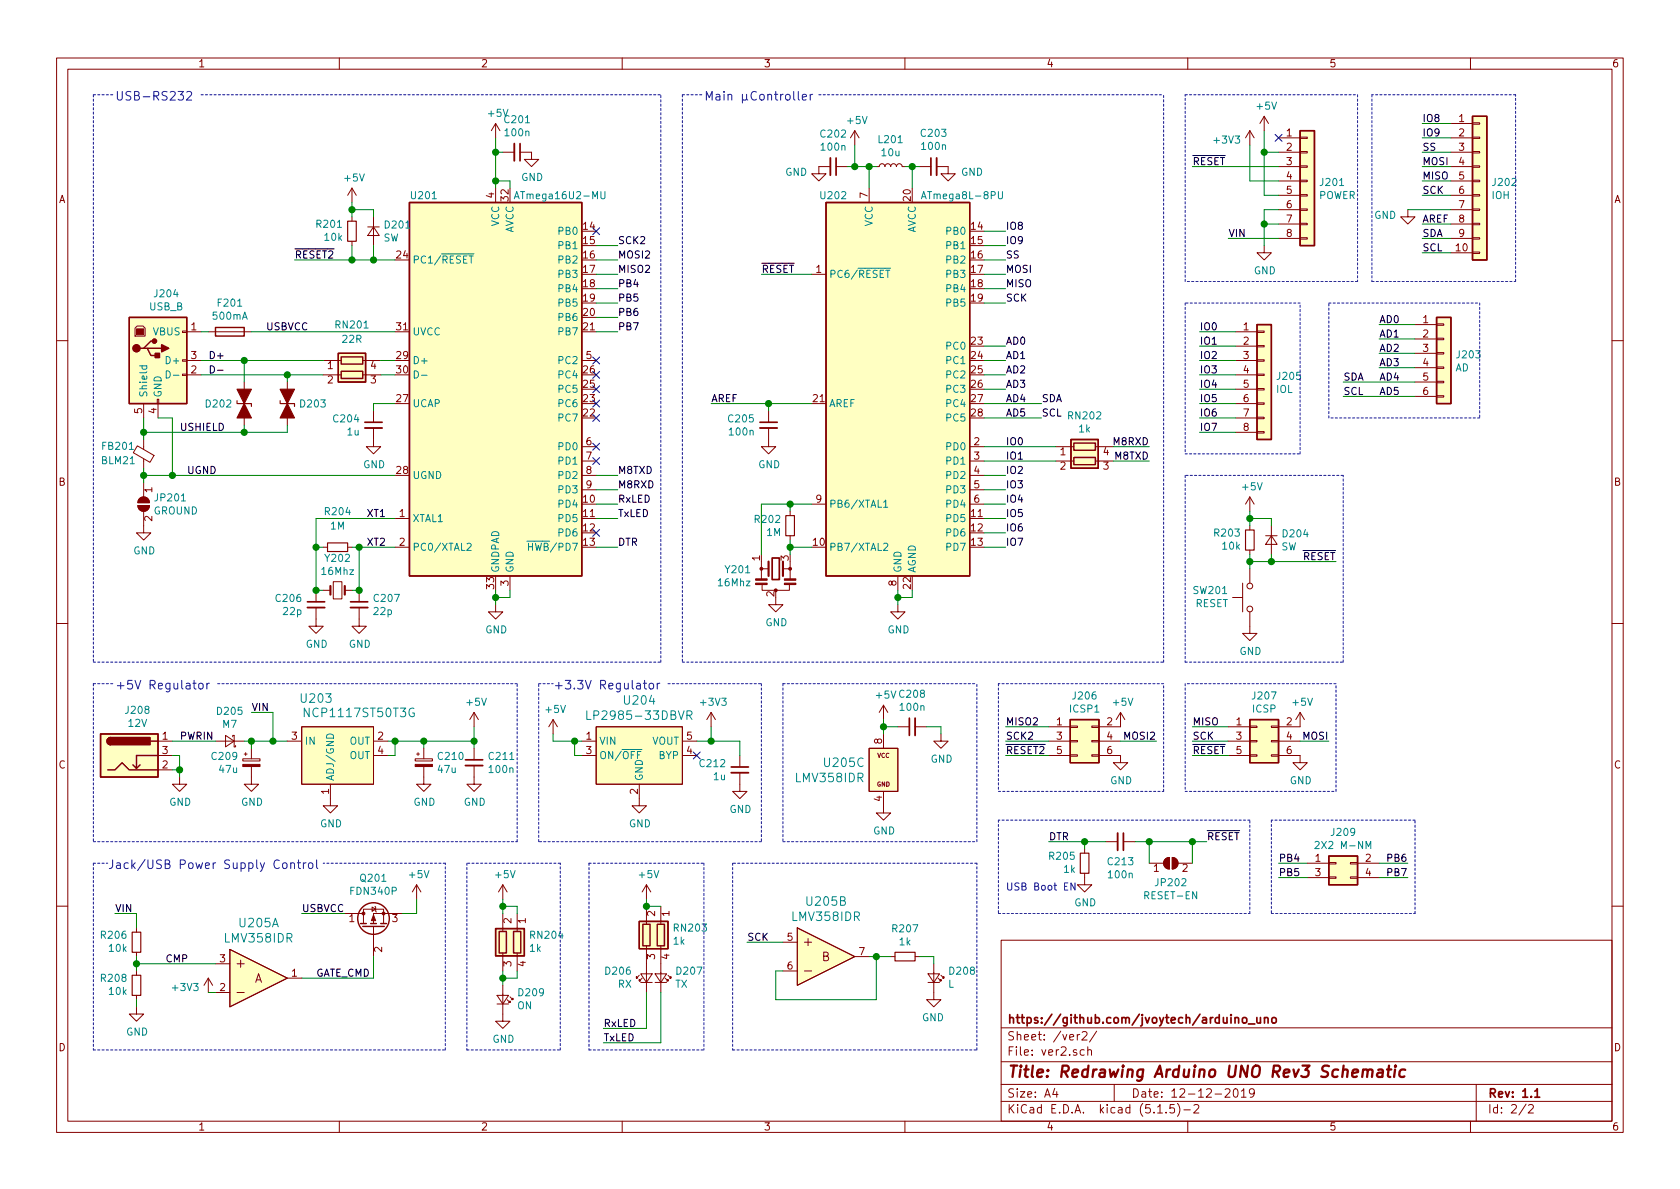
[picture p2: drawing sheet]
<svg xmlns="http://www.w3.org/2000/svg" width="297mm" height="210mm" viewBox="0 0 297 210" stroke-linecap="round" stroke-linejoin="round" font-family="sans-serif">
<g fill="none" stroke="#840000" stroke-width=".18">
<path d="M10 10.3h277v189.9h-277zM12 12.2h273v186.1h-273zM60 10.3v1.9M110 10.3v1.9M160 10.3v1.9M210 10.3v1.9M260 10.3v1.9M62.2 33.3l-.7 1.2M62.2 33.3v2.5M62.2 38.3v.8M62.2 33.3l.8 1.2M66 38.3v5.1"/>
<path d="M87.6 21.8v2.6M87.6 33.3v2.5M87.6 21.8l-.7 1.3M87.6 21.8l.8 1.3M88.9 26.9h2M91.9 26.9h2.1v1.3h1.2l-1.2 1.3-1.3-1.3h1.3M146.8 29.5h-2v1.2h1.2l-1.2 1.3-1.3-1.3h1.3M147.8 29.5h2.1M151.1 23.1l-.7 1.3M151.1 23.1v2.5M151.1 23.1l.8 1.3M153.7 33.3v2.5"/>
<path d="M154.9 29.5h.5l.2-.4 .3-.1 .4 .1 .2 .4 .1-.4 .3-.1 .4 .1 .2 .4 .1-.4 .3-.1 .4 .1 .2 .4 .1-.4 .3-.1 .4 .1 .2 .4h.5M162.6 29.5h2M165.6 29.5h2v1.2h1.3l-1.3 1.3-1.2-1.3h1.2M221 23.1l-.8 1.3M221 23.1v2.5M221 23.1l.7 1.3M223.5 20.6l-.7 1.2M223.5 20.6v2.5M223.5 20.6l.8 1.2M226.1 24.4h3.8M226.1 26.9h3.8M226.1 29.5h3.8"/>
<path d="M226.1 32h3.8M226.1 34.5h3.8M226.1 37.1h3.8M226.1 39.6h3.8M229.9 39.5h1.2v.2h-1.2zM229.9 37h1.2v.2h-1.2zM229.9 34.4h1.2v.3h-1.2zM229.9 31.9h1.2v.2h-1.2zM229.9 29.3h1.2v.3h-1.2zM229.9 26.8h1.2v.2h-1.2zM229.9 24.3h1.2v.2h-1.2zM248.9 37.1v1.2h1.3l-1.3 1.3-1.3-1.3h1.3"/>
<path d="M256.5 24.4h3.8M256.5 26.9h3.8M256.5 29.5h3.8M256.5 32h3.8M256.5 34.5h3.8M256.5 37.1h3.8M256.5 39.6h3.8M256.5 21.8h3.8M260.3 39.5h1.3v.2h-1.3zM260.3 37h1.3v.2h-1.3zM260.3 34.4h1.3v.3h-1.3zM260.3 31.9h1.3v.2h-1.3z"/>
<path d="M260.3 29.3h1.3v.3h-1.3zM260.3 26.8h1.3v.2h-1.3zM260.3 24.3h1.3v.2h-1.3zM260.3 21.7h1.3v.3h-1.3zM24.3 57.7h1l.4 .3v1.4h-1.8v-1.4zM32.3 58.5h.7v.3h-.7zM33 58.7h2.6M36.8 58.7h7.6M62.2 42.7v.7M65 40.1h2.1M66 40.1l1.1 1.6h-2.1zM143.5 48.5h2.5"/>
<path d="M218.4 58.7h3.8M222.2 58.5h1.3v.3h-1.3zM223.5 43.4v1.3h1.3l-1.3 1.3-1.3-1.3h1.3M226.1 42.2h3.8M229.9 42h1.2v.3h-1.2zM250.2 57.4h3.8M250.2 59.9h3.8M254 59.8h1.3v.3h-1.3zM254 57.3h1.3v.2h-1.3zM256.5 42.2h3.8M256.5 44.7h3.8M260.3 44.6h1.3v.2h-1.3z"/>
<path d="M260.3 42h1.3v.3h-1.3zM10 60.2h2M24.3 78.8l2.9 1.7-.7 1.3-2.9-1.7zM25.4 71.4v2.5M25.4 77.7v1.8M27.8 70.6h.3v.8h-.3zM27.9 71.4v2.5M32.3 66.2h.7v.2h-.7zM32.3 63.6h.7v.3h-.7zM33 63.7h2.6M33 66.3h2.6M43.2 67.6v7.6"/>
<path d="M50.8 67.6v7.6M57.1 63.7h3.2M57.1 66.3h3.2M64.1 63.7h3.2M64.1 66.3h3.2M66 75.7v3.3h1.3l-1.3 1.3-1.2-1.3h1.2M66 72.6v2.1M102.9 63.7h2.5M102.9 79h2.5M135.9 75.7v3.3h1.3l-1.3 1.3-1.3-1.3h1.3M135.9 72.6v2.1M171.4 79h2.6"/>
<path d="M186.7 79h3.2M193.7 79h3.1M218.4 61.2h3.8M218.4 63.7h3.8M218.4 66.3h3.8M218.4 68.8h3.8M218.4 71.4h3.8M218.4 73.9h3.8M218.4 76.4h3.8M222.2 76.3h1.3v.3h-1.3zM222.2 73.8h1.3v.2h-1.3zM222.2 71.2h1.3v.3h-1.3z"/>
<path d="M222.2 68.7h1.3v.3h-1.3zM222.2 66.2h1.3v.2h-1.3zM222.2 63.6h1.3v.3h-1.3zM222.2 61.1h1.3v.2h-1.3zM250.2 62.5h3.8M250.2 65h3.8M250.2 67.6h3.8M250.2 70.1h3.8M254 70h1.3v.2h-1.3zM254 67.4h1.3v.3h-1.3zM254 64.9h1.3v.2h-1.3zM254 62.4h1.3v.2h-1.3z"/>
<path d="M285 60.2h2M24.4 89.4h2a1.02 1.02 0 0 1-1 1 1.02 1.02 0 0 1-1-1zM24.7 88.1a1.03 1.03 0 0 1 1.1-.1 1.03 1.03 0 0 1 .6 .9h-2v-.4zM25.4 90.4v3.8h1.3l-1.3 1.3-1.3-1.3h1.3M25.4 81.1v1.7M25.4 85.3v2.6M57.1 96.8h.8M61.5 96.8h.7M69.8 91.7h2.6M69.8 96.8h2.6M102.9 81.5h2.5M102.9 84.1h2.5"/>
<path d="M102.9 86.6h2.5M134.6 99.3v3.1M139.7 90.4v.8M139.7 94.7v.8M139.7 99.3v3.1M143.5 89.1h2.5M171.4 81.5h2.6M171.4 84.1h2.6M171.4 86.6h2.6M171.4 89.1h2.6M186.7 81.5h3.2M193.7 81.5h3.1"/>
<path d="M221 87.9v2.5M221 93v.7M221 97.3v.7M221 87.9l-.8 1.2M221 87.9l.7 1.2M223.8 94.7h2M224.8 94.7l1 1.6h-2zM224.8 93v5M10 110.3h2M55.9 107.4v3.3h1.2l-1.2 1.3-1.3-1.3h1.3M55.9 104.4v2M57.1 104.4h1.3"/>
<path d="M58.9 102.9h1.6v3h-1.6zM61 104.4h1.2M63.5 107.4v3.3h1.3l-1.3 1.3-1.3-1.3h1.3M63.5 104.4v2M87.6 106.9v1.3h1.3l-1.3 1.3-1.2-1.3h1.2M90.2 101.8v2.6M134.6 100.6h1.2M134.7 103.2v1.2h4.9v-1M137.2 105.7v1.2h1.2l-1.2 1.3-1.3-1.3h1.3M138.4 100.6h1.3M158.7 106.9v1.3h1.3l-1.3 1.3-1.2-1.3h1.2M158.7 101.8v2.6"/>
<path d="M217.9 105.7h1.8M219.7 103.1v5.1M221 108.2v3.8h1.2l-1.2 1.3-1.3-1.3h1.3M221 100.6v2.5M285 110.3h2M27.9 131.1h2.6M27.9 133.6h2.6M27.9 136.1h2.6M31.7 137.4v1.3h1.3l-1.3 1.2-1.2-1.2h1.2M38.1 131.1h5.1M39.9 130l1.5 1.1-1.5 1zM41.1 130.3v-.3h.3v2.1h.3v-.3"/>
<path d="M42.9 134.2h3.1v.4h-3.1zM43.2 133.3h.5M43.4 133.1v.5M44.4 135.6v3.1h1.3l-1.3 1.2-1.2-1.2h1.2M44.4 132.3v1.9M50.8 131.1h2.5M53.3 128.5h12.7v10.2h-12.7zM58.4 138.7v3.8h1.3l-1.3 1.3-1.3-1.3h1.3M66 131.1h2.6M66 133.6h2.6M73.4 134.2h3.1v.4h-3.1zM73.7 133.3h.5"/>
<path d="M73.9 133.1v.5M74.9 135.6v3.1h1.3l-1.3 1.2-1.2-1.2h1.2M74.9 132.3v1.9M83.8 135.4v3.3h1.3l-1.3 1.2-1.3-1.2h1.3M83.8 126l-.7 1.2M83.8 126v2.5M83.8 132.3v2.1M83.8 126l.8 1.2M97.8 127.2l-.8 1.3M97.8 127.2v2.6M97.8 127.2l.8 1.3M102.9 131.1h2.5"/>
<path d="M102.9 133.6h2.5M105.4 128.5h15.2v10.2h-15.2zM113 138.7v3.8h1.3l-1.3 1.3-1.2-1.3h1.2M120.6 131.1h2.6M120.6 133.6h2.6M125.7 126l-.7 1.2M125.7 126v2.5M125.7 126l.8 1.2M130.8 136.6v3.3h1.3l-1.3 1.3-1.3-1.3h1.3M130.8 133.6v2M153.7 132.3h5v7.6h-5zM156.2 139.9v3.9h1.3l-1.3 1.2-1.3-1.2h1.3"/>
<path d="M156.2 124.7l-.8 1.3M156.2 124.7v2.5M156.2 129.8v2.5M156.2 124.7l.8 1.3M158.7 128.5h2.1M161.8 128.5h2M166.4 129.8v1.3h1.2l-1.2 1.2-1.3-1.2h1.3M185.4 131.1h3.8M185.4 133.6h3.8M185.4 128.5h3.8M189.2 133.5h1.3v.2h-1.3zM189.2 130.9h1.3v.3h-1.3z"/>
<path d="M189.2 128.4h1.3v.2h-1.3zM193 133.5h1.3v.2h-1.3zM193 130.9h1.3v.3h-1.3zM193 128.4h1.3v.2h-1.3zM194.3 133.6h3.8v1.3h1.3l-1.3 1.2-1.3-1.2h1.3M194.3 131.1h3.8M198.1 126v2.5h-3.8M198.1 126l-.7 1.2M198.1 126l.8 1.2M217.2 131.1h3.8M217.2 133.6h3.8M217.2 128.5h3.8"/>
<path d="M221 133.5h1.2v.2h-1.2zM221 130.9h1.2v.3h-1.2zM221 128.4h1.2v.2h-1.2zM224.8 133.5h1.3v.2h-1.3zM224.8 130.9h1.3v.3h-1.3zM224.8 128.4h1.3v.2h-1.3zM226.1 133.6h3.8v1.3h1.2l-1.2 1.2-1.3-1.2h1.3M226.1 131.1h3.8M229.9 126v2.5h-3.8M229.9 126l-.8 1.2M229.9 126l.7 1.2M73.7 156.5l-.8 1.2"/>
<path d="M73.7 156.5v2.5M73.7 156.5l.7 1.2M88.9 156.5l-.8 1.2M88.9 156.5v2.5M88.9 156.5l.8 1.2M114.3 156.5v2.5M114.3 156.5l-.8 1.2M114.3 156.5l.8 1.2M191.8 154.4v2.1h1.2l-1.2 1.2-1.3-1.2h1.3M191.8 150.1v.8M195.6 148.8h2M198.6 148.8h2.1"/>
<path d="M203.2 152.6h2.5M206 152l.4-.3 .4-.1v2.1a1.03 1.03 0 0 1-1-.6 1.03 1.03 0 0 1 .2-1.1zM207.3 151.6a1.02 1.02 0 0 1 1 1 1.02 1.02 0 0 1-1 1.1zM208.3 152.6h2.5M231.1 152.6h3.8M231.1 155.2h3.8M234.9 155.1h1.3v.2h-1.3zM234.9 152.5h1.3v.3h-1.3zM238.8 155.1h1.2v.2h-1.2zM238.8 152.5h1.2v.3h-1.2zM240 152.6h3.8M240 155.2h3.8"/>
<path d="M10 160.2h2M24.1 178v1.3h1.3l-1.3 1.3-1.2-1.3h1.2M24.1 164.1v.7M24.1 168.4v.8M24.1 171.7v.8M24.1 176v.8M36.8 173l-.7 1.2M36.8 173v2.5M36.8 173l.8 1.2M38.1 175.5h2.5M38.1 170.4h2.5M40.6 167.9l10.2 5.1-10.2 5z"/>
<path d="M41.9 175.5h1.3M41.9 170.4h1.3M42.5 169.8v1.3M50.8 173h2.5M61 161.5h3.3M64.3 163.3v-2.5h3.5v2.5M65.8 160.4l.6 .4-.6 .4zM66 163.8v5.4M66.3 160.3l.1 .1v.8l.1 .1M71.1 161.5h-5.1v1.8M87.9 176h2l-1 1.5zM87.9 177.5h2"/>
<path d="M88.9 174.2v6.4h1.3l-1.3 1.3-1.3-1.3h1.3M88.9 161.5v3.2M88.9 168.5v3.2M89.7 176.8l.5 .5v-.3v.3h-.3M90.2 176.3l.5 .5v-.3v.3h-.3M91.4 161.5v3.2M91.4 168.5v3.2M113 172.5l-.5 .5v-.3v.3h.3M113.3 172.2h2l-1 1.5zM113.3 173.7h2M113.5 173l-.5 .5v-.3v.3h.3M114.3 160.3v3.1"/>
<path d="M114.3 167.3v8.2M115.8 172.2h2.1l-1.1 1.5zM115.8 173.7h2.1M116.8 160.3v3.1M116.8 167.3v8.2M117.6 173l.5 .5v-.3v.3h-.2M118.1 172.5l.5 .5v-.3v.3h-.2M138.4 171.7h2.6M138.4 166.6h2.6M141 164.1l10.1 5.1-10.1 5zM142.2 171.7h1.3M142.2 166.6h1.3"/>
<path d="M142.9 166v1.3M151.1 169.2h2.6M157.5 169.2h.7M161.8 169.2h.8M164.1 172.2h2l-1 1.5zM164.1 173.7h2M165.1 170.4v6.4h-1.3l1.3 1.2 1.3-1.2h-1.3M165.9 173l.5 .5v-.3v.3h-.3M166.4 172.5l.5 .5v-.3v.3h-.3M177 166.3h108v32h-108zM285 160.2h2M60 198.3v1.9"/>
<path d="M110 198.3v1.9M160 198.3v1.9M177 194.8h108M177 191.8h108M177 187.8h108M177 181.8h108M186.5 192.5l-.4 1h1M186.8 193v1M190.9 182.9l-.4 .3M191.3 182.6l.3-.2h.3l.3 .4-.9 1.1h.9M191.7 185.7l-.4-.1-.3 .3 .1 .6 .2 .1 .4-.1M192.3 185.7h.1a.37 .37 0 0 1 .6 .1v.8"/>
<path d="M192.3 185.1v1.5M193.9 182.3l-1.3 2M197 191.8v3M204.7 196.8h.8M206.2 196.7v.1M207.6 195.3h-.7l-.1 .7 .2-.1 .5 .1 .2 .2-.1 .5-.2 .1-.6-.1M208.2 195.1a1.71 1.71 0 0 1 0 2.3M209.3 196.3h1.2M210 198.3v1.9M211.1 195.5l.2-.2h.4l.3 .5-1 1h1M216.6 192.7l.2-.2h.4l.3 .5-.9 1h.9M218.2 192.7l.3-.2a.94 .94 0 0 1 0 1.5l-.4-.3v-.6z"/>
<path d="M219.5 193l.4-.5v1.5M219.5 194h.8M221.8 193.2l-.3 .3h-.3l-.3-.3v-.4l.2-.2 .4-.1 .2 .2a1.13 1.13 0 0 1-.2 1.2l-.4 .1M260 198.3v1.9M261 191.8v6.5M269.8 195.2l-1.2 2M270.3 195.5l.2-.2h.3l.3 .5-.9 1h.9"/>
<circle cx="221" cy="103.6" r=".51"/>
<circle cx="221" cy="107.7" r=".51"/>
</g>
<g fill="none" stroke="#840000" stroke-width=".3">
<path d="M91.9 25.4v3M147.8 27.9v3.1M164.6 27.9v3.1M64.5 74.7h3.1M134.4 74.7h3M136.5 98.7h1.3v3.8h-1.3zM54.4 106.4h3M62 106.4h3M82.3 134.4h3M129.3 135.6h3M160.8 127v3M198.6 147.3v3.1"/>
<path d="M222.2 179.9l.1 .9 .4 .1 .2-.1M222.9 179.9v1M223.6 179.9v1M219.7 180.1l.2-.2 .5 .2v.7l-.3 .1-.4-.1zM220.7 181.1h1.2M223.6 180.1l.2-.2 .4 .1v.9M224.9 180.1l.2-.2 .5 .2v.7l-.3 .1-.4-.1zM271.4 193l.4-.5v1.5M271.4 194h.8"/>
</g>
<path d="M241 189.3a.5 .5 0 0 1 .8 .1l-.1 1M241.8 189.4a.47 .47 0 0 1 .5-.3 .47 .47 0 0 1 .4 .3l-.1 1M243.7 189.2h.7v1.2M244.5 189.6l-.7 .1a.4 .4 0 0 0-.3 .3 .4 .4 0 0 0 .2 .4l.7-.1M245.2 189.1h.8M245.6 188.4l-.2 1.8v.1l.4 .1M246.7 189.1l-.2 1.3M246.7 188.4v.2l.1-.1-.1-.1v.2M248.5 189.2a.68 .68 0 0 0-1 .3l-.1 .6 .1 .2 .2 .1 .6-.1" fill="none" stroke="#840000" stroke-width=".41"/>
<path d="M90.9 25.4v3M146.8 27.9v3.1M165.6 27.9v3.1M64.5 75.7h3.1M134.4 75.7h3M54.4 107.4h3M62 107.4h3M82.3 135.4h3M129.3 136.6h3M161.8 127v3M197.6 147.3v3.1" fill="none" stroke="#840000" stroke-width=".33"/>
<g fill="#ffffc2" stroke="#ffffc2" stroke-width=".18">
<path d="M229.9 23.1h2.5v20.3h-2.5z"/>
<path d="M105.4 128.5h15.2v10.2h-15.2z"/>
<path d="M222.2 57.4h2.6v20.3h-2.6z"/>
<path d="M254 56.1h2.5v15.3h-2.5z"/>
<path d="M40.6 167.9l10.2 5.1-10.2 5z"/>
<path d="M141 164.1l10.1 5.1-10.1 5z"/>
<path d="M72.4 35.8h30.5v66h-30.5z"/>
<path d="M234.9 151.4h5.1v5.1h-5.1z"/>
<path d="M17.8 129.8h10.1v7.6h-10.1z"/>
<path d="M53.3 128.5h12.7v10.2h-12.7z"/>
<path d="M189.4 77.7h4.8v5.1h-4.8z"/>
<path d="M260.3 20.6h2.6v25.4h-2.6z"/>
<path d="M113 162.9h5.1v4.9h-5.1z"/>
<path d="M22.9 56.1h10.1v15.3h-10.1z"/>
<path d="M153.7 132.3h5v7.6h-5z"/>
<path d="M59.8 62.5h4.8v5.1h-4.8z"/>
<path d="M189.2 127.2h5.1v7.7h-5.1z"/>
<path d="M221 127.2h5.1v7.7h-5.1z"/>
<path d="M87.6 164.2h5.1v4.8h-5.1z"/>
<path d="M146 35.8h25.4v66h-25.4z"/>
</g>
<g fill="none" stroke="#840000" stroke-width=".25">
<path d="M72.4 35.8h30.5v66h-30.5zM146 35.8h25.4v66h-25.4zM229.9 23.1h2.5v20.3h-2.5zM260.3 20.6h2.6v25.4h-2.6zM22.9 56.1h10.1v15.3h-10.1zM38.1 57.9h5.1v1.5h-5.1zM222.2 57.4h2.6v20.3h-2.6zM254 56.1h2.5v15.3h-2.5zM25.4 61.6h.6l.7 1.3h1.2M26 61.6h2.6M27.3 60.3h-.6l-1.3 1.3h-.6M59.8 62.5h4.8v5.1h-4.8z"/>
<path d="M60.3 63.1h3.8v1.3h-3.8zM60.3 65.7h3.8v1.2h-3.8zM189.4 77.7h4.8v5.1h-4.8zM189.9 78.4h3.8v1.2h-3.8zM189.9 80.9h3.8v1.3h-3.8zM17.8 129.8h10.1v7.6h-10.1zM19 136.1h1.3l1.3-1.2 1.3 1.2h5M19.6 130.4a.63 .63 0 0 0-.7 .7 .63 .63 0 0 0 .7 .6M24.8 135.2l-.7 .7M26.7 131.1h1.2M27.9 133.6h-3.8v2.3l-.6-.7M189.2 127.2h5.1v7.7h-5.1z"/>
<path d="M221 127.2h5.1v7.7h-5.1zM234.9 151.4h5.1v5.1h-5.1zM63.8 163.3h1M64.1 163.8h3.8M65.5 163.3h1M67.3 163.3h1M87.6 164.2h5.1v4.8h-5.1zM88.3 164.7h1.2v3.8h-1.2zM90.8 164.7h1.3v3.8h-1.3zM113 162.9h5.1v4.9h-5.1zM113.7 163.4h1.2v3.9h-1.2zM116.2 163.4h1.3v3.9h-1.3z"/>
<circle cx="66" cy="162.4" r="2.79"/>
</g>
<g fill="none" stroke="#008484" stroke-width=".18">
<path d="M90.9 35.1l.5-1.2 .4 1.2M91.1 34.8h.6M106.2 33.9v1l.3 .2h.4l.1-.2v-1M162.9 35.1l.4-1.2 .5 1.2M163 34.8h.6M176.5 33.9v1l.3 .2h.2l.2-.2v-1M82.8 44.9h1M82.9 45.3h.8M156.5 47.4h1M156.6 47.8h.7M24.7 64.7h1.3M25.2 64.7l-.1 .4 .2 .2 .6-.1v-.5"/>
<path d="M29.4 65.6a.64 .64 0 0 1 .7 .6 .64 .64 0 0 1-.7 .6zM30.7 66.4h.9M73.3 65.6a.64 .64 0 0 1 .7 .6 .64 .64 0 0 1-.7 .6zM74.5 66.4h1M82.6 96.2l.5-.1 .2 .3-.8 .9h.8M93.1 95.7h1.4M93.4 96.1v1.2M93.4 96.7h.8M156.2 96.2l.5-.1 .3 .3-.8 .9h.8M156.2 88.8l.4-.4v1.3M156.2 89.7h.8M57.9 129.9a.67 .67 0 0 1 .7-.1 .67 .67 0 0 1 .4 .7h-1.3z"/>
<path d="M103.8 125.7v1.5h.7M112.4 132.5h1.1M113.3 132.9h-.6v1.3M121.5 126.5l.7-.1 .2-.2-.1-.4-.3-.1h-.5v1.5M121.8 126.5l.6 .7M232.5 148.9l.5-.1 .2 .3-.7 1h.7M241.5 150.1v-1.3l.5 .9 .4-.9v1.3"/>
</g>
<path d="M61.5 39.1h1.5v3.6h-1.5zM41.9 70.9v.5h2.5v.5M49.5 70.9v.5h2.6v.5M57.9 96h3.6v1.5h-3.6zM138.9 91.2h1.6v3.5h-1.6zM220.2 93.7h1.5v3.6h-1.5zM191 150.9h1.5v3.5h-1.5zM23.4 172.5h1.5v3.5h-1.5zM23.4 164.8h1.5v3.6h-1.5zM158.2 168.4h3.6v1.5h-3.6z" fill="none" stroke="#840000" stroke-width=".2"/>
<g fill="#840000" stroke="#840000" stroke-width=".25">
<path d="M19.1 130.6l.5-.2v1.3a.64 .64 0 0 1-.6-.4 .64 .64 0 0 1 .1-.7z"/>
<path d="M19.6 130.4h6.9v1.3h-6.9z"/>
<path d="M27.4 62.5h.8v.7h-.8z"/>
<path d="M28.6 61l1.2 .6-1.2 .6z"/>
<circle cx="24.1" cy="61.6" r=".63"/>
<circle cx="27.3" cy="60.3" r=".38"/>
</g>
<g fill="#840000" stroke="#840000" stroke-width=".18">
<path d="M66 161.8l.4 1h-.7z"/>
<path d="M73.4 135.2h3.1v.4h-3.1z"/>
<path d="M24.1 58.2h1.3v1h-1.3z"/>
<path d="M42.9 135.2h3.1v.4h-3.1z"/>
<path d="M24.7 88.1a1.03 1.03 0 0 1 1.1-.1 1.03 1.03 0 0 1 .6 .9h-2v-.4z"/>
<path d="M24.4 89.4h2a1.02 1.02 0 0 1-1 1 1.02 1.02 0 0 1-1-1z"/>
<path d="M206 152l.4-.3 .4-.1v2.1a1.03 1.03 0 0 1-1-.6 1.03 1.03 0 0 1 .2-1.1z"/>
<path d="M207.3 151.6a1.02 1.02 0 0 1 1 1 1.02 1.02 0 0 1-1 1.1z"/>
<path d="M133.6 103.1h2v.3h-2z"/>
<path d="M133.6 102.4h2v.2h-2z"/>
<path d="M138.7 103.1h2v.3h-2z"/>
<path d="M138.7 102.4h2v.2h-2z"/>
<circle cx="67.8" cy="161.5" r=".25"/>
<circle cx="64.3" cy="161.5" r=".25"/>
<circle cx="134.6" cy="100.6" r=".25"/>
<circle cx="139.7" cy="100.6" r=".25"/>
</g>
<path d="M135.9 99.3v2.5M138.4 99.3v2.5M58.4 103.6v1.6M61 103.6v1.6" fill="none" stroke="#840000" stroke-width=".38"/>
<g fill="#840000" stroke="#840000" stroke-width=".2">
<path d="M41.9 68.8h2.5l-1.2 2.6z"/>
<path d="M43.2 71.4l1.2 2.5h-2.5z"/>
<path d="M49.5 68.8h2.6l-1.3 2.6z"/>
<path d="M50.8 71.4l1.3 2.5h-2.6z"/>
</g>
<g fill="none" stroke="#0000c2" stroke-width=".18" stroke-dasharray=".4 .4">
<path d="M16.5 16.8h3.8M16.5 16.8v100.3M35.6 16.8h81.2M120.6 16.8h3.9M120.6 16.8v100.3M144.8 16.8h60.9M209.5 16.8h30.5M240 16.8v33M242.6 16.8v33M268 16.8h-25.4M209.5 53.6v26.7M209.5 49.8v-33"/>
<path d="M229.9 53.6h-20.4M234.9 53.6h26.7M240 49.8h-30.5M242.6 49.8h25.4M261.6 53.6v20.3M268 49.8v-33M234.9 73.9v-20.3M261.6 73.9h-26.7M209.5 80.3h20.4M209.5 84.1v33M229.9 80.3v-26.7M237.5 84.1h-28"/>
<path d="M16.5 117.1h100.3M116.8 117.1v-100.3M120.6 117.1h85.1M205.7 117.1v-100.3M209.5 117.1h28M237.5 117.1v-33M16.5 120.9v27.9M16.5 120.9h3.8M91.4 120.9h-53.3M95.2 120.9h2.6M118.1 120.9h16.5M134.6 120.9v27.9"/>
<path d="M138.4 120.9h34.3M138.4 120.9v27.9M176.5 120.9v19M176.5 139.9h29.2M205.7 139.9v-19M205.7 120.9h-29.2M209.5 120.9v19M209.5 139.9h26.7M236.2 139.9v-19M236.2 120.9h-26.7M16.5 148.8h74.9M16.5 152.6v33.1"/>
<path d="M16.5 152.6h2.5M78.7 152.6h-21.6M82.5 152.6v33.1M91.4 148.8v-27.9M95.2 148.8v-27.9M99.1 152.6h-16.6M104.1 152.6v33.1M104.1 152.6h20.4M124.5 152.6v33.1M129.5 152.6v33.1M134.6 148.8h-39.4M138.4 148.8h34.3"/>
<path d="M172.7 152.6h-43.2M172.7 148.8v-27.9M176.5 145v16.5M221 145h-44.5M224.8 145v16.5M250.2 145h-25.4M176.5 161.5h44.5M221 161.5v-16.5M224.8 161.5h25.4M250.2 161.5v-16.5M16.5 185.7h62.2M78.7 185.7v-33.1"/>
<path d="M82.5 185.7h16.6M99.1 185.7v-33.1M104.1 185.7h20.4M129.5 185.7h43.2M172.7 185.7v-33.1"/>
</g>
<g fill="none" stroke="#008400" stroke-width=".18">
<path d="M62.2 37.1h3.8v1.2M62.2 35.8v2.5M87.6 26.9h1.3M87.6 24.4v8.9M87.6 32h2.6v1.3M149.9 29.5h5M151.1 25.6v3.9M153.7 29.5v3.8M160 29.5h2.6M161.3 29.5v3.8M210.8 29.5h15.3M221 25.6v6.4h5.1"/>
<path d="M223.5 26.9h2.6M223.5 23.1v11.4h2.6M223.5 39.6h2.6M226.1 37.1h-2.6v6.3M248.9 37.1h7.6M251.5 29.5h5M251.5 26.9h5M251.5 24.4h5M251.5 21.8h5M251.5 32h5M251.5 34.5h5M251.5 39.6h5"/>
<path d="M35.6 58.7h1.2M44.4 58.7h25.4M52.1 46h17.7M62.2 43.4v2.6M66 43.4v2.6M105.4 53.6h3.8M105.4 51h3.8M105.4 48.5h3.8M105.4 46h3.8M105.4 43.4h3.8M105.4 58.7h3.8M105.4 56.1h3.8"/>
<path d="M134.6 48.5h8.9M174 53.6h3.8M174 51h3.8M174 48.5h3.8M174 46h3.8M174 43.4h3.8M174 40.9h3.8M212.1 58.7h6.3M217.2 42.2h8.9M243.8 57.4h6.4M243.8 59.9h6.4M251.5 42.2h5"/>
<path d="M251.5 44.7h5M25.4 73.9v3.8M27.9 73.9h2.6v10.2M35.6 63.7h21.5M35.6 66.3h21.5M43.2 63.7v3.9M43.2 75.2v1.2M50.8 66.3v1.3M50.8 75.2v1.2h-25.4M67.3 63.7h2.5M67.3 66.3h2.5M69.8 71.4h-3.8v1.2"/>
<path d="M125.7 71.4h17.8M135.9 71.4v1.2M174 63.7h3.8M174 66.3h3.8M174 79h12.7M174 73.9h10.1M174 71.4h10.1M174 68.8h3.8M174 61.2h3.8M196.8 79h6.4M212.1 63.7h6.3M212.1 66.3h6.3"/>
<path d="M212.1 73.9h6.3M212.1 71.4h6.3M212.1 76.4h6.3M212.1 68.8h6.3M212.1 61.2h6.3M237.5 70.1h12.7M237.5 67.6h12.7M243.8 62.5h6.4M243.8 65h6.4M25.4 84.1h44.4M25.4 82.8v2.5M55.9 96.8h1.2"/>
<path d="M62.2 96.8h7.6M63.5 96.8v7.6h-1.3M69.8 91.7h-13.9v12.7h1.2M105.4 96.8h3.8M105.4 91.7h3.8M105.4 89.1h3.8M105.4 86.6h3.8M105.4 84.1h3.8M139.7 96.8h3.8M139.7 89.1v1.3M139.7 95.5v2.5M143.5 89.1h-8.9v8.9"/>
<path d="M174 81.5h12.7M174 96.8h3.8M174 94.2h3.8M174 91.7h3.8M174 89.1h3.8M174 86.6h3.8M174 84.1h3.8M196.8 81.5h6.4M221 91.7h3.8v1.3M221 99.3h15.2M221 90.4v2.6M221 98v2.6"/>
<path d="M224.8 98v1.3M87.6 104.4v2.5M90.2 104.4v1.3h-2.6M158.7 104.4v2.5M161.3 104.4v1.3h-2.6M30.5 133.6h1.2v3.8M30.5 131.1h7.6M30.5 136.1h1.2M43.2 131.1h7.6M44.4 131.1v1.2M44.4 126h3.9v5.1M68.6 131.1h15.2"/>
<path d="M69.8 131.1v2.5h-1.2M74.9 131.1v1.2M83.8 128.5v3.8M97.8 129.8v1.3h5.1M101.6 131.1v2.5h1.3M123.2 131.1h7.6v2.5M125.7 128.5v2.6M156.2 128.5h2.5M156.2 127.2v2.6M163.8 128.5h2.6v1.3M177.8 133.6h7.6M177.8 131.1h7.6"/>
<path d="M177.8 128.5h7.6M198.1 131.1h6.4M210.8 133.6h6.4M210.8 131.1h6.4M210.8 128.5h6.4M229.9 131.1h5M73.7 159v2.5h-2.6M88.9 159v2.5M114.3 159v1.3h2.5M185.4 148.8h10.2M191.8 148.8v1.3M200.7 148.8h12.7"/>
<path d="M203.2 148.8v3.8M210.8 148.8v3.8M226.1 152.6h5M226.1 155.2h5M243.8 152.6h5.1M243.8 155.2h5.1M20.3 161.5h3.8v2.6M24.1 169.2v2.5M24.1 176.8v1.2M24.1 170.4h14M36.8 175.5h1.3M53.3 161.5h7.7"/>
<path d="M66 169.2v3.8h-12.7M88.9 160.3h2.5v1.2M88.9 171.7v2.5M91.4 171.7v1.3h-2.5M114.3 175.5v6.4h-7.6M116.8 175.5v8.9h-10.1M132.1 166.6h6.3M153.7 169.2h3.8M154.9 169.2v7.6h-17.7v-5.1h1.2M162.6 169.2h2.5v1.2"/>
</g>
<path d="M37.2 64.7a.64 .64 0 0 1 .7 .6 .64 .64 0 0 1-.7 .7zM38.5 65.5h.9" fill="none" stroke="#000" stroke-width=".18"/>
<g fill="none" stroke="#0000c2" stroke-width=".18">
<path d="M33 16.3l.6-.1 .2 .1 .1 .3-1 1.1h1M139 16.8l.2-.1 .4 .1 .1 .6-.2 .2-.3 .1-.2-.2zM140.3 16.2v1.3l.3 .2M141.1 16.2v1.3l.3 .2M141.9 17.2l.7-.2-.1-.2-.4-.1-.2 .2v.7h.6M143.3 16.7v1M143.7 16.7l-.3 .1-.1 .2M35.2 120.9l.2-.1 .4 .1 .1 .6-.1 .3h-.4l-.2-.1zM36.6 120.8v1M37 120.8l-.3 .1-.1 .2M113.7 120.8h.6M114 120.3v1.3l.3 .2"/>
<path d="M114.8 120.9l.3-.1 .4 .1 .1 .6-.2 .3h-.3l-.3-.1zM116.2 120.8v1M116.7 120.8l-.3 .1-.2 .2M50 152.7l.5-.1 .2 .3v.4l-.2 .3-.4-.1-.1-.2zM51.4 152.7l.2-.1h.4l.1 1M51.4 152.6v1M52.6 152.6h.5M52.8 152.1v1.3l.3 .2M53.6 152.6v1M54.1 152.6h-.3l-.2 .3M54.7 152.6h.3l.3 .3v.4l-.3 .3-.3-.1-.2-.2zM56 152.1v1.3l.2 .2"/>
<path d="M190.1 156.1v1.3l-.7-1.3v1.3"/>
</g>
<g fill="#008400" stroke="#008400" stroke-width=".25">
<circle cx="25.4" cy="84.1" r=".51"/>
<circle cx="151.1" cy="29.5" r=".51"/>
<circle cx="224.8" cy="99.3" r=".51"/>
<circle cx="25.4" cy="76.4" r=".51"/>
<circle cx="221" cy="91.7" r=".51"/>
<circle cx="43.2" cy="76.4" r=".51"/>
<circle cx="62.2" cy="46" r=".51"/>
<circle cx="154.9" cy="169.2" r=".51"/>
<circle cx="139.7" cy="96.8" r=".51"/>
<circle cx="30.5" cy="84.1" r=".51"/>
<circle cx="139.7" cy="89.1" r=".51"/>
<circle cx="50.8" cy="66.3" r=".51"/>
<circle cx="191.8" cy="148.8" r=".51"/>
<circle cx="221" cy="99.3" r=".51"/>
<circle cx="153.7" cy="29.5" r=".51"/>
<circle cx="161.3" cy="29.5" r=".51"/>
<circle cx="101.6" cy="131.1" r=".51"/>
<circle cx="62.2" cy="37.1" r=".51"/>
<circle cx="223.5" cy="26.9" r=".51"/>
<circle cx="210.8" cy="148.8" r=".51"/>
<circle cx="88.9" cy="160.3" r=".51"/>
<circle cx="87.6" cy="26.9" r=".51"/>
<circle cx="203.2" cy="148.8" r=".51"/>
<circle cx="31.8" cy="136.1" r=".51"/>
<circle cx="83.8" cy="131.1" r=".51"/>
<circle cx="87.6" cy="32" r=".51"/>
<circle cx="87.6" cy="105.7" r=".51"/>
<circle cx="125.7" cy="131.1" r=".51"/>
<circle cx="74.9" cy="131.1" r=".51"/>
<circle cx="69.9" cy="131.1" r=".51"/>
<circle cx="135.9" cy="71.4" r=".51"/>
<circle cx="44.5" cy="131.1" r=".51"/>
<circle cx="158.8" cy="105.7" r=".51"/>
<circle cx="114.3" cy="160.3" r=".51"/>
<circle cx="63.5" cy="96.8" r=".51"/>
<circle cx="43.2" cy="63.7" r=".51"/>
<circle cx="223.5" cy="39.6" r=".51"/>
<circle cx="24.1" cy="170.4" r=".51"/>
<circle cx="66" cy="46" r=".51"/>
<circle cx="88.9" cy="173" r=".51"/>
<circle cx="55.9" cy="104.4" r=".51"/>
<circle cx="55.9" cy="96.8" r=".51"/>
<circle cx="156.2" cy="128.5" r=".51"/>
<circle cx="48.3" cy="131.1" r=".51"/>
<circle cx="63.5" cy="104.4" r=".51"/>
</g>
<g fill="none" stroke="#000084" stroke-width=".18">
<path d="M225.5 23.8l1.2 1.2M226.7 23.8l-1.2 1.2M104.8 40.3l1.2 1.2M106 40.3l-1.2 1.2M104.8 78.4l1.2 1.2M104.8 73.3l1.2 1.2M104.8 70.8l1.2 1.2M104.8 68.2l1.2 1.2M104.8 65.7l1.2 1.2M104.8 63.1l1.2 1.3M106 78.4l-1.2 1.2M106 73.3l-1.2 1.2"/>
<path d="M106 70.8l-1.2 1.2M106 68.2l-1.2 1.2M106 65.7l-1.2 1.2M106 63.1l-1.2 1.3M104.8 80.9l1.2 1.2M104.8 93.6l1.2 1.2M106 80.9l-1.2 1.2M106 93.6l-1.2 1.2M122.6 133l1.2 1.2M123.8 133l-1.2 1.2"/>
</g>
<text font-size="2.8" fill="#840000" x="178" y="190.5">Title: Redrawing Arduino UNO Rev3 Schematic</text>
<g font-size="2.1" fill="#0000c2">
<text x="20.3" y="17.8">USB-RS232</text>
<text x="124.5" y="17.8">Main Controller</text>
<text x="20.3" y="121.9">+5V Regulator</text>
<text x="97.8" y="121.9">+3.3V Regulator</text>
<text x="19" y="153.7">Jack/USB Power Supply Control</text>
</g>
<g font-size="2.1" fill="#008484">
<text x="53.3" y="124.3">U203</text>
<text x="110.5" y="124.6">U204</text>
<text x="54.3" y="126.8">NCP1117ST50T3G</text>
<text x="104.8" y="127.3">LP2985-33DBVR</text>
<text x="145.9" y="135.6">U205C</text>
<text x="140.8" y="138.3">LMV358IDR</text>
<text x="142.7" y="160.2">U205B</text>
<text x="39.9" y="166.7">LMV358IDR</text>
<text x="42.4" y="164">U205A</text>
<text x="140.2" y="162.9">LMV358IDR</text>
</g>
<g font-size="2.1" fill="#840000">
<text x="45" y="173.8">A</text>
<text x="145.3" y="170">B</text>
<text x="178" y="184">Sheet: /ver2/</text>
<text x="178" y="181">https://github.com/jvoytech/arduino_uno</text>
<text x="178" y="186.7">File: ver2.sch</text>
<text x="178" y="196.9">KiCad E.D.A. kicad (5.1.5)-2</text>
<text x="178" y="194.1">Size: A4</text>
<text x="200" y="194.1">Date: 12-12-2019</text>
<text x="263" y="194.1">Rev: 1.1</text>
<text x="263" y="196.9">Id: 2/2</text>
</g>
<g font-size="1.8" fill="#840000">
<text x="35" y="11.9">1</text>
<text x="85" y="11.9">2</text>
<text x="135" y="11.9">3</text>
<text x="185" y="11.9">4</text>
<text x="235" y="11.9">5</text>
<text x="285" y="11.9">6</text>
<text x="258" y="21.6">1</text>
<text x="227.5" y="24.1">1</text>
<text x="227.5" y="26.7">2</text>
<text x="227.5" y="29.2">3</text>
<text x="258" y="24.1">2</text>
<text x="258" y="26.7">3</text>
<text x="258" y="29.2">4</text>
<text x="10.4" y="35.9">A</text>
<text x="87.4" y="35" transform="rotate(-90 87.4 35)">4</text>
<text x="89.9" y="35.5" transform="rotate(-90 89.9 35.5)">32</text>
<text x="153.4" y="35" transform="rotate(-90 153.4 35)">7</text>
<text x="161" y="35.5" transform="rotate(-90 161 35.5)">20</text>
<text x="227.5" y="31.7">4</text>
<text x="227.5" y="34.3">5</text>
<text x="258" y="31.7">5</text>
<text x="258" y="34.3">6</text>
<text x="285.4" y="35.9">A</text>
<text x="103.2" y="40.6">14</text>
<text x="171.8" y="40.6">14</text>
<text x="227.5" y="36.8">6</text>
<text x="227.5" y="39.4">7</text>
<text x="227.5" y="41.9">8</text>
<text x="258" y="36.8">7</text>
<text x="258" y="39.4">8</text>
<text x="258" y="41.9">9</text>
<text x="70.2" y="45.7">24</text>
<text x="103.2" y="43.2">15</text>
<text x="103.2" y="45.7">16</text>
<text x="171.8" y="43.2">15</text>
<text x="171.8" y="45.7">16</text>
<text x="257.5" y="44.4">10</text>
<text x="103.2" y="48.3">17</text>
<text x="103.2" y="50.8">18</text>
<text x="103.2" y="53.3">19</text>
<text x="144.3" y="48.3">1</text>
<text x="171.8" y="48.3">17</text>
<text x="171.8" y="50.8">18</text>
<text x="171.8" y="53.3">19</text>
<text x="33.8" y="58.4">1</text>
<text x="70.2" y="58.4">31</text>
<text x="103.2" y="55.9">20</text>
<text x="103.2" y="58.4">21</text>
<text x="219.9" y="58.4">1</text>
<text x="251.6" y="57.1">1</text>
<text x="251.6" y="59.7">2</text>
<text x="33.8" y="63.5">3</text>
<text x="57.9" y="65.3">1</text>
<text x="65.6" y="65.3">4</text>
<text x="70.2" y="63.5">29</text>
<text x="103.7" y="63.5">5</text>
<text x="171.8" y="61">23</text>
<text x="171.8" y="63.5">24</text>
<text x="219.9" y="61">2</text>
<text x="219.9" y="63.5">3</text>
<text x="251.6" y="62.2">3</text>
<text x="251.6" y="64.8">4</text>
<text x="33.8" y="66">2</text>
<text x="57.9" y="67.8">2</text>
<text x="65.6" y="67.8">3</text>
<text x="70.2" y="71.1">27</text>
<text x="70.2" y="66">30</text>
<text x="103.2" y="71.1">23</text>
<text x="103.2" y="68.6">25</text>
<text x="103.2" y="66">26</text>
<text x="143.8" y="71.1">21</text>
<text x="171.8" y="66">25</text>
<text x="171.8" y="68.6">26</text>
<text x="171.8" y="71.1">27</text>
<text x="219.9" y="66">4</text>
<text x="219.9" y="68.6">5</text>
<text x="219.9" y="71.1">6</text>
<text x="251.6" y="67.3">5</text>
<text x="251.6" y="69.8">6</text>
<text x="25.1" y="73.1" transform="rotate(-90 25.1 73.1)">5</text>
<text x="27.7" y="73.1" transform="rotate(-90 27.7 73.1)">4</text>
<text x="103.2" y="73.7">22</text>
<text x="171.8" y="73.7">28</text>
<text x="219.9" y="73.7">7</text>
<text x="219.9" y="76.2">8</text>
<text x="70.2" y="83.8">28</text>
<text x="103.7" y="78.7">6</text>
<text x="103.7" y="81.3">7</text>
<text x="103.7" y="83.8">8</text>
<text x="172.2" y="78.7">2</text>
<text x="172.2" y="81.3">3</text>
<text x="172.2" y="83.8">4</text>
<text x="187.5" y="80.5">1</text>
<text x="187.5" y="83.1">2</text>
<text x="195.1" y="83.1">3</text>
<text x="195.1" y="80.5">4</text>
<text x="10.4" y="85.9">B</text>
<text x="26.9" y="87.1" transform="rotate(-90 26.9 87.1)">1</text>
<text x="103.2" y="88.9">10</text>
<text x="103.7" y="86.4">9</text>
<text x="144.3" y="88.9">9</text>
<text x="172.2" y="86.4">5</text>
<text x="172.2" y="88.9">6</text>
<text x="285.4" y="85.9">B</text>
<text x="26.9" y="92.2" transform="rotate(-90 26.9 92.2)">2</text>
<text x="70.6" y="91.4">1</text>
<text x="103.2" y="91.4">11</text>
<text x="103.2" y="94">12</text>
<text x="171.8" y="91.4">11</text>
<text x="171.8" y="94">12</text>
<text x="70.6" y="96.5">2</text>
<text x="103.2" y="96.5">13</text>
<text x="134.4" y="99.2" transform="rotate(-90 134.4 99.2)">1</text>
<text x="139.4" y="99.2" transform="rotate(-90 139.4 99.2)">3</text>
<text x="143.8" y="96.5">10</text>
<text x="171.8" y="96.5">13</text>
<text x="87.4" y="104.1" transform="rotate(-90 87.4 104.1)">33</text>
<text x="89.9" y="103.6" transform="rotate(-90 89.9 103.6)">3</text>
<text x="136.9" y="105.5" transform="rotate(-90 136.9 105.5)">2</text>
<text x="158.5" y="103.6" transform="rotate(-90 158.5 103.6)">8</text>
<text x="161" y="104.1" transform="rotate(-90 161 104.1)">22</text>
<text x="28.7" y="130.8">1</text>
<text x="51.6" y="130.8">3</text>
<text x="66.8" y="130.8">2</text>
<text x="103.7" y="130.8">1</text>
<text x="121.4" y="130.8">5</text>
<text x="156" y="131.5" transform="rotate(-90 156 131.5)">8</text>
<text x="186.8" y="128.3">1</text>
<text x="186.8" y="130.8">3</text>
<text x="195.7" y="128.3">2</text>
<text x="195.7" y="130.8">4</text>
<text x="218.6" y="128.3">1</text>
<text x="218.6" y="130.8">3</text>
<text x="227.5" y="128.3">2</text>
<text x="227.5" y="130.8">4</text>
<text x="10.4" y="135.9">C</text>
<text x="28.7" y="135.9">2</text>
<text x="28.7" y="133.3">3</text>
<text x="66.8" y="133.3">4</text>
<text x="103.7" y="133.3">3</text>
<text x="121.4" y="133.3">4</text>
<text x="186.8" y="133.3">5</text>
<text x="195.7" y="133.3">6</text>
<text x="218.6" y="133.3">5</text>
<text x="227.5" y="133.3">6</text>
<text x="285.4" y="135.9">C</text>
<text x="58.2" y="140.4" transform="rotate(-90 58.2 140.4)">1</text>
<text x="112.8" y="140.4" transform="rotate(-90 112.8 140.4)">2</text>
<text x="156" y="141.7" transform="rotate(-90 156 141.7)">4</text>
<text x="204" y="154.2">1</text>
<text x="209.1" y="154.2">2</text>
<text x="232.6" y="152.4">1</text>
<text x="232.6" y="154.9">3</text>
<text x="241.5" y="152.4">2</text>
<text x="241.5" y="154.9">4</text>
<text x="61.7" y="163.1">1</text>
<text x="69.4" y="163.1">3</text>
<text x="90.4" y="163.3" transform="rotate(-90 90.4 163.3)">2</text>
<text x="93" y="163.3" transform="rotate(-90 93 163.3)">1</text>
<text x="115.8" y="162" transform="rotate(-90 115.8 162)">2</text>
<text x="118.4" y="162" transform="rotate(-90 118.4 162)">1</text>
<text x="139.2" y="166.4">5</text>
<text x="38.9" y="170.2">3</text>
<text x="51.6" y="172.7">1</text>
<text x="67.6" y="168.4" transform="rotate(-90 67.6 168.4)">2</text>
<text x="90.4" y="170.9" transform="rotate(-90 90.4 170.9)">3</text>
<text x="93" y="170.9" transform="rotate(-90 93 170.9)">4</text>
<text x="115.8" y="169.6" transform="rotate(-90 115.8 169.6)">3</text>
<text x="118.4" y="169.6" transform="rotate(-90 118.4 169.6)">4</text>
<text x="139.2" y="171.4">6</text>
<text x="151.9" y="168.9">7</text>
<text x="38.9" y="175.3">2</text>
<text x="10.4" y="185.9">D</text>
<text x="285.4" y="185.9">D</text>
<text x="35" y="199.9">1</text>
<text x="85" y="199.9">2</text>
<text x="135" y="199.9">3</text>
<text x="185" y="199.9">4</text>
<text x="235" y="199.9">5</text>
<text x="285" y="199.9">6</text>
</g>
<g font-size="1.8" fill="#008484">
<text x="86.4" y="20.7">+5V</text>
<text x="89.3" y="21.8">C201</text>
<text x="149.9" y="21.9">+5V</text>
<text x="222.3" y="19.4">+5V</text>
<text x="89.4" y="24.1">100n</text>
<text x="145.2" y="24.3">C202</text>
<text x="145.3" y="26.6">100n</text>
<text x="155.4" y="25.3">L201</text>
<text x="156" y="27.6">10u</text>
<text x="163" y="24.2">C203</text>
<text x="163.1" y="26.5">100n</text>
<text x="214.8" y="25.4">+3V3</text>
<text x="61" y="32.1">+5V</text>
<text x="72.8" y="35.2">U201</text>
<text x="91.8" y="35.2">ATmega16U2-MU</text>
<text x="92.2" y="32">GND</text>
<text x="138.8" y="31.1">GND</text>
<text x="145.2" y="35.2">U202</text>
<text x="163.7" y="35.2">ATmega8L-8PU</text>
<text x="169.9" y="31.1">GND</text>
<text x="233.1" y="35.2">POWER</text>
<text x="233.6" y="32.9">J201</text>
<text x="263.8" y="35.2">IOH</text>
<text x="264.1" y="32.9">J202</text>
<text x="56.1" y="40.3">R201</text>
<text x="68.2" y="40.4">D201</text>
<text x="88.3" y="40.1" transform="rotate(-90 88.3 40.1)">VCC</text>
<text x="90.8" y="41.3" transform="rotate(-90 90.8 41.3)">AVCC</text>
<text x="98.9" y="41.5">PB0</text>
<text x="154.3" y="40.1" transform="rotate(-90 154.3 40.1)">VCC</text>
<text x="161.9" y="41.3" transform="rotate(-90 161.9 41.3)">AVCC</text>
<text x="167.5" y="41.5">PB0</text>
<text x="243" y="38.7">GND</text>
<text x="57.5" y="42.6">10k</text>
<text x="67.7" y="42.7">SW</text>
<text x="72.9" y="46.6">PC1/RESET</text>
<text x="98.9" y="44.1">PB1</text>
<text x="98.9" y="46.6">PB2</text>
<text x="167.5" y="44.1">PB1</text>
<text x="167.5" y="46.6">PB2</text>
<text x="27.4" y="52.6">J204</text>
<text x="98.9" y="49.1">PB3</text>
<text x="98.9" y="51.7">PB4</text>
<text x="146.6" y="49.1">PC6/RESET</text>
<text x="167.5" y="49.1">PB3</text>
<text x="167.5" y="51.7">PB4</text>
<text x="221.7" y="48.5">GND</text>
<text x="26.4" y="54.9">USB_B</text>
<text x="27.1" y="59.3">VBUS</text>
<text x="37.7" y="56.5">500mA</text>
<text x="38.6" y="54.2">F201</text>
<text x="59.5" y="58.1">RN201</text>
<text x="72.9" y="59.3">UVCC</text>
<text x="98.9" y="54.2">PB5</text>
<text x="98.9" y="56.8">PB6</text>
<text x="98.9" y="59.3">PB7</text>
<text x="167.5" y="54.2">PB5</text>
<text x="29.7" y="64.4">D+</text>
<text x="60.6" y="60.6">22R</text>
<text x="72.9" y="64.4">D+</text>
<text x="98.9" y="64.4">PC2</text>
<text x="167.5" y="61.8">PC0</text>
<text x="167.5" y="64.4">PC1</text>
<text x="257.3" y="65.7">AD</text>
<text x="257.7" y="63.4">J203</text>
<text x="26" y="70.4" transform="rotate(-90 26 70.4)">Shield</text>
<text x="28.6" y="70.4" transform="rotate(-90 28.6 70.4)">GND</text>
<text x="98.9" y="69.5">PC5</text>
<text x="98.9" y="66.9">PC4</text>
<text x="167.5" y="66.9">PC2</text>
<text x="167.5" y="69.5">PC3</text>
<text x="225.6" y="69.5">IOL</text>
<text x="226" y="67.2">J205</text>
<text x="36.5" y="72.1">D202</text>
<text x="53.2" y="72.1">D203</text>
<text x="59.1" y="74.7">C204</text>
<text x="61.4" y="77">1u</text>
<text x="72.9" y="72">UCAP</text>
<text x="98.9" y="74.5">PC7</text>
<text x="98.9" y="72">PC6</text>
<text x="128.9" y="74.7">C205</text>
<text x="129.1" y="77">100n</text>
<text x="146.6" y="72">AREF</text>
<text x="167.5" y="72">PC4</text>
<text x="167.5" y="74.5">PC5</text>
<text x="189" y="74.2">RN202</text>
<text x="190.8" y="76.5">1k</text>
<text x="18" y="82.1">BLM21</text>
<text x="18.2" y="79.5">FB201</text>
<text x="64.2" y="82.8">GND</text>
<text x="98.9" y="79.6">PD0</text>
<text x="98.9" y="82.2">PD1</text>
<text x="134.1" y="82.8">GND</text>
<text x="167.5" y="79.6">PD0</text>
<text x="167.5" y="82.2">PD1</text>
<text x="27.6" y="88.7">JP201</text>
<text x="72.9" y="84.7">UGND</text>
<text x="98.9" y="89.8">PD4</text>
<text x="98.9" y="84.7">PD2</text>
<text x="98.9" y="87.2">PD3</text>
<text x="146.6" y="89.8">PB6/XTAL1</text>
<text x="167.5" y="84.7">PD2</text>
<text x="167.5" y="87.2">PD3</text>
<text x="167.5" y="89.8">PD4</text>
<text x="219.8" y="86.7">+5V</text>
<text x="27.2" y="91">GROUND</text>
<text x="57.6" y="91.1">R204</text>
<text x="58.5" y="93.6">1M</text>
<text x="72.9" y="92.3">XTAL1</text>
<text x="98.9" y="92.3">PD5</text>
<text x="98.9" y="94.9">PD6</text>
<text x="133.6" y="92.5">R202</text>
<text x="135.6" y="94.8">1M</text>
<text x="167.5" y="92.3">PD5</text>
<text x="167.5" y="94.9">PD6</text>
<text x="214.8" y="94.9">R203</text>
<text x="226.9" y="95">D204</text>
<text x="23.6" y="98">GND</text>
<text x="57" y="101.7">16Mhz</text>
<text x="57.6" y="99.4">Y202</text>
<text x="72.9" y="97.4">PC0/XTAL2</text>
<text x="88.3" y="101.3" transform="rotate(-90 88.3 101.3)">GNDPAD</text>
<text x="90.8" y="101.3" transform="rotate(-90 90.8 101.3)">GND</text>
<text x="94.2" y="97.4">HWB/PD7</text>
<text x="128.4" y="101.4">Y201</text>
<text x="146.6" y="97.4">PB7/XTAL2</text>
<text x="159.4" y="101.3" transform="rotate(-90 159.4 101.3)">GND</text>
<text x="161.9" y="101.3" transform="rotate(-90 161.9 101.3)">AGND</text>
<text x="167.5" y="97.4">PD7</text>
<text x="216.2" y="97.2">10k</text>
<text x="226.5" y="97.3">SW</text>
<text x="48.9" y="106.4">C206</text>
<text x="66.2" y="106.4">C207</text>
<text x="127.1" y="103.7">16Mhz</text>
<text x="211.1" y="105">SW201</text>
<text x="211.3" y="107.4">RESET</text>
<text x="50.2" y="108.8">22p</text>
<text x="66.2" y="108.8">22p</text>
<text x="85.8" y="112">GND</text>
<text x="135.3" y="110.7">GND</text>
<text x="156.9" y="112">GND</text>
<text x="54.1" y="114.5">GND</text>
<text x="61.7" y="114.5">GND</text>
<text x="219.2" y="115.8">GND</text>
<text x="82.6" y="124.8">+5V</text>
<text x="124" y="124.8">+3V3</text>
<text x="155" y="123.5">+5V C208</text>
<text x="159.3" y="125.7">100n</text>
<text x="189.8" y="123.7">J206</text>
<text x="196.9" y="124.8">+5V</text>
<text x="221.6" y="123.7">J207</text>
<text x="228.7" y="124.8">+5V</text>
<text x="22.4" y="126.2">J208</text>
<text x="22.7" y="128.5">12V</text>
<text x="38.5" y="126.4">D205</text>
<text x="39.4" y="128.7">M7</text>
<text x="53.8" y="131.7">IN</text>
<text x="61.8" y="131.7">OUT</text>
<text x="96.6" y="126.1">+5V</text>
<text x="105.9" y="131.7">VIN</text>
<text x="115.2" y="131.7">VOUT</text>
<text x="189.2" y="126">ICSP1</text>
<text x="221.5" y="126">ICSP</text>
<text x="37.6" y="134.4">C209</text>
<text x="38.8" y="136.7">47u</text>
<text x="61.8" y="134.2">OUT</text>
<text x="77.5" y="136.7">47u</text>
<text x="77.6" y="134.4">C210</text>
<text x="86.6" y="134.4">C211</text>
<text x="86.6" y="136.7">100n</text>
<text x="105.9" y="134.2">ON/OFF</text>
<text x="116.5" y="134.2">BYP</text>
<text x="123.9" y="135.7">C212</text>
<text x="126.2" y="138">1u</text>
<text x="164.5" y="134.9">GND</text>
<text x="29.9" y="142.5">GND</text>
<text x="42.6" y="142.5">GND</text>
<text x="59.1" y="138.2" transform="rotate(-90 59.1 138.2)">ADJ/GND</text>
<text x="73.1" y="142.5">GND</text>
<text x="82" y="142.5">GND</text>
<text x="113.7" y="138.2" transform="rotate(-90 113.7 138.2)">GND</text>
<text x="129" y="143.8">GND</text>
<text x="196.3" y="138.7">GND</text>
<text x="228" y="138.7">GND</text>
<text x="56.6" y="146.3">GND</text>
<text x="111.2" y="146.3">GND</text>
<text x="154.4" y="147.6">GND</text>
<text x="235.5" y="147.8">J209</text>
<text x="63.9" y="155.9">Q201</text>
<text x="72.4" y="155.3">+5V</text>
<text x="87.7" y="155.3">+5V</text>
<text x="113.1" y="155.3">+5V</text>
<text x="185.6" y="152">R205</text>
<text x="188.1" y="154.4">1k</text>
<text x="196" y="153">C213</text>
<text x="196.1" y="155.3">100n</text>
<text x="233.3" y="150.1">2X2 M-NM</text>
<text x="62.2" y="158.2">FDN340P</text>
<text x="189.9" y="160.3">GND</text>
<text x="202.5" y="159">RESET-EN</text>
<text x="204.5" y="156.7">JP202</text>
<text x="18" y="166">R206</text>
<text x="93.9" y="166">RN204</text>
<text x="119.1" y="167.1">1k</text>
<text x="119.3" y="164.7">RN203</text>
<text x="157.9" y="164.9">R207</text>
<text x="159.1" y="167.2">1k</text>
<text x="18" y="173.6">R208</text>
<text x="19.4" y="168.3">10k</text>
<text x="93.7" y="168.3">1k</text>
<text x="107.2" y="172.4">D206</text>
<text x="119.7" y="172.4">D207</text>
<text x="168" y="172.4">D208</text>
<text x="19.4" y="175.9">10k</text>
<text x="30.7" y="175.3">+3V3</text>
<text x="91.5" y="178.5">ON</text>
<text x="91.8" y="176.2">D209</text>
<text x="109.3" y="174.7">RX</text>
<text x="119.4" y="174.7">TX</text>
<text x="167.6" y="174.7">L</text>
<text x="22.3" y="183.1">GND</text>
<text x="87.1" y="184.4">GND</text>
<text x="163" y="180.6">GND</text>
</g>
<g font-size="1.8">
<text x="251.5" y="21.6">IO8</text>
<text x="210.8" y="29.2">RESET</text>
<text x="251.5" y="24.1">IO9</text>
<text x="251.5" y="26.7">SS</text>
<text x="251.5" y="29.2">MOSI</text>
<text x="251.5" y="31.7">MISO</text>
<text x="251.5" y="34.3">SCK</text>
<text x="177.8" y="40.6">IO8</text>
<text x="217.2" y="41.9">VIN</text>
<text x="251.5" y="41.9">SDA</text>
<text x="251.5" y="39.4">AREF</text>
<text x="52.1" y="45.7">RESET2</text>
<text x="109.2" y="45.7">MOSI2</text>
<text x="109.2" y="43.2">SCK2</text>
<text x="177.8" y="43.2">IO9</text>
<text x="177.8" y="45.7">SS</text>
<text x="251.5" y="44.4">SCL</text>
<text x="109.2" y="48.3">MISO2</text>
<text x="109.2" y="50.8">PB4</text>
<text x="109.2" y="53.3">PB5</text>
<text x="134.6" y="48.3">RESET</text>
<text x="177.8" y="50.8">MISO</text>
<text x="177.8" y="53.3">SCK</text>
<text x="177.8" y="48.3">MOSI</text>
<text x="47" y="58.4">USBVCC</text>
<text x="109.2" y="58.4">PB7</text>
<text x="109.2" y="55.9">PB6</text>
<text x="212.1" y="58.4">IO0</text>
<text x="243.8" y="59.7">AD1</text>
<text x="243.8" y="57.1">AD0</text>
<text x="36.8" y="63.5">D+</text>
<text x="177.8" y="61">AD0</text>
<text x="177.8" y="63.5">AD1</text>
<text x="212.1" y="61">IO1</text>
<text x="212.1" y="63.5">IO2</text>
<text x="243.8" y="64.8">AD3</text>
<text x="243.8" y="62.2">AD2</text>
<text x="125.7" y="71.1">AREF</text>
<text x="177.8" y="71.1">AD4</text>
<text x="177.8" y="68.6">AD3</text>
<text x="177.8" y="66">AD2</text>
<text x="184.1" y="71.1">SDA</text>
<text x="212.1" y="68.6">IO4</text>
<text x="212.1" y="66">IO3</text>
<text x="212.1" y="71.1">IO5</text>
<text x="237.5" y="69.8">SCL</text>
<text x="237.5" y="67.3">SDA</text>
<text x="243.8" y="69.8">AD5</text>
<text x="243.8" y="67.3">AD4</text>
<text x="31.7" y="76.2">USHIELD</text>
<text x="177.8" y="73.7">AD5</text>
<text x="184.1" y="73.7">SCL</text>
<text x="212.1" y="73.7">IO6</text>
<text x="212.1" y="76.2">IO7</text>
<text x="33" y="83.8">UGND</text>
<text x="109.2" y="83.8">M8TXD</text>
<text x="177.8" y="78.7">IO0</text>
<text x="177.8" y="81.3">IO1</text>
<text x="177.8" y="83.8">IO2</text>
<text x="197" y="78.7">M8RXD</text>
<text x="197.2" y="81.3">M8TXD</text>
<text x="109.2" y="86.4">M8RXD</text>
<text x="109.2" y="88.9">RxLED</text>
<text x="177.8" y="86.4">IO3</text>
<text x="177.8" y="88.9">IO4</text>
<text x="64.8" y="91.4">XT1</text>
<text x="109.2" y="91.4">TxLED</text>
<text x="177.8" y="94">IO6</text>
<text x="177.8" y="91.4">IO5</text>
<text x="64.8" y="96.5">XT2</text>
<text x="109.2" y="96.5">DTR</text>
<text x="177.8" y="96.5">IO7</text>
<text x="230.3" y="99.1">RESET</text>
<text x="44.4" y="125.7">VIN</text>
<text x="31.7" y="130.8">PWRIN</text>
<text x="177.8" y="128.3">MISO2</text>
<text x="177.8" y="130.8">SCK2</text>
<text x="199" y="130.8">MOSI2</text>
<text x="210.8" y="130.8">SCK</text>
<text x="210.8" y="128.3">MISO</text>
<text x="230.4" y="130.8">MOSI</text>
<text x="177.8" y="133.3">RESET2</text>
<text x="210.8" y="133.3">RESET</text>
<text x="185.4" y="148.6">DTR</text>
<text x="213.4" y="148.6">RESET</text>
<text x="226.1" y="154.9">PB5</text>
<text x="226.1" y="152.4">PB4</text>
<text x="245.5" y="154.9">PB7</text>
<text x="245.5" y="152.4">PB6</text>
<text x="20.3" y="161.3">VIN</text>
<text x="53.3" y="161.3">USBVCC</text>
<text x="132.1" y="166.4">SCK</text>
<text x="29.2" y="170.2">CMP</text>
<text x="55.9" y="172.7">GATE_CMD</text>
<text x="106.7" y="181.6">RxLED</text>
<text x="106.7" y="184.1">TxLED</text>
</g>
<text font-size="1.8" fill="#0000c2" x="177.8" y="157.5">USB Boot EN</text>
<g font-size="1.1" fill="#840000">
<text x="155.1" y="134">VCC</text>
<text x="155" y="139.1">GND</text>
</g>
</svg>
